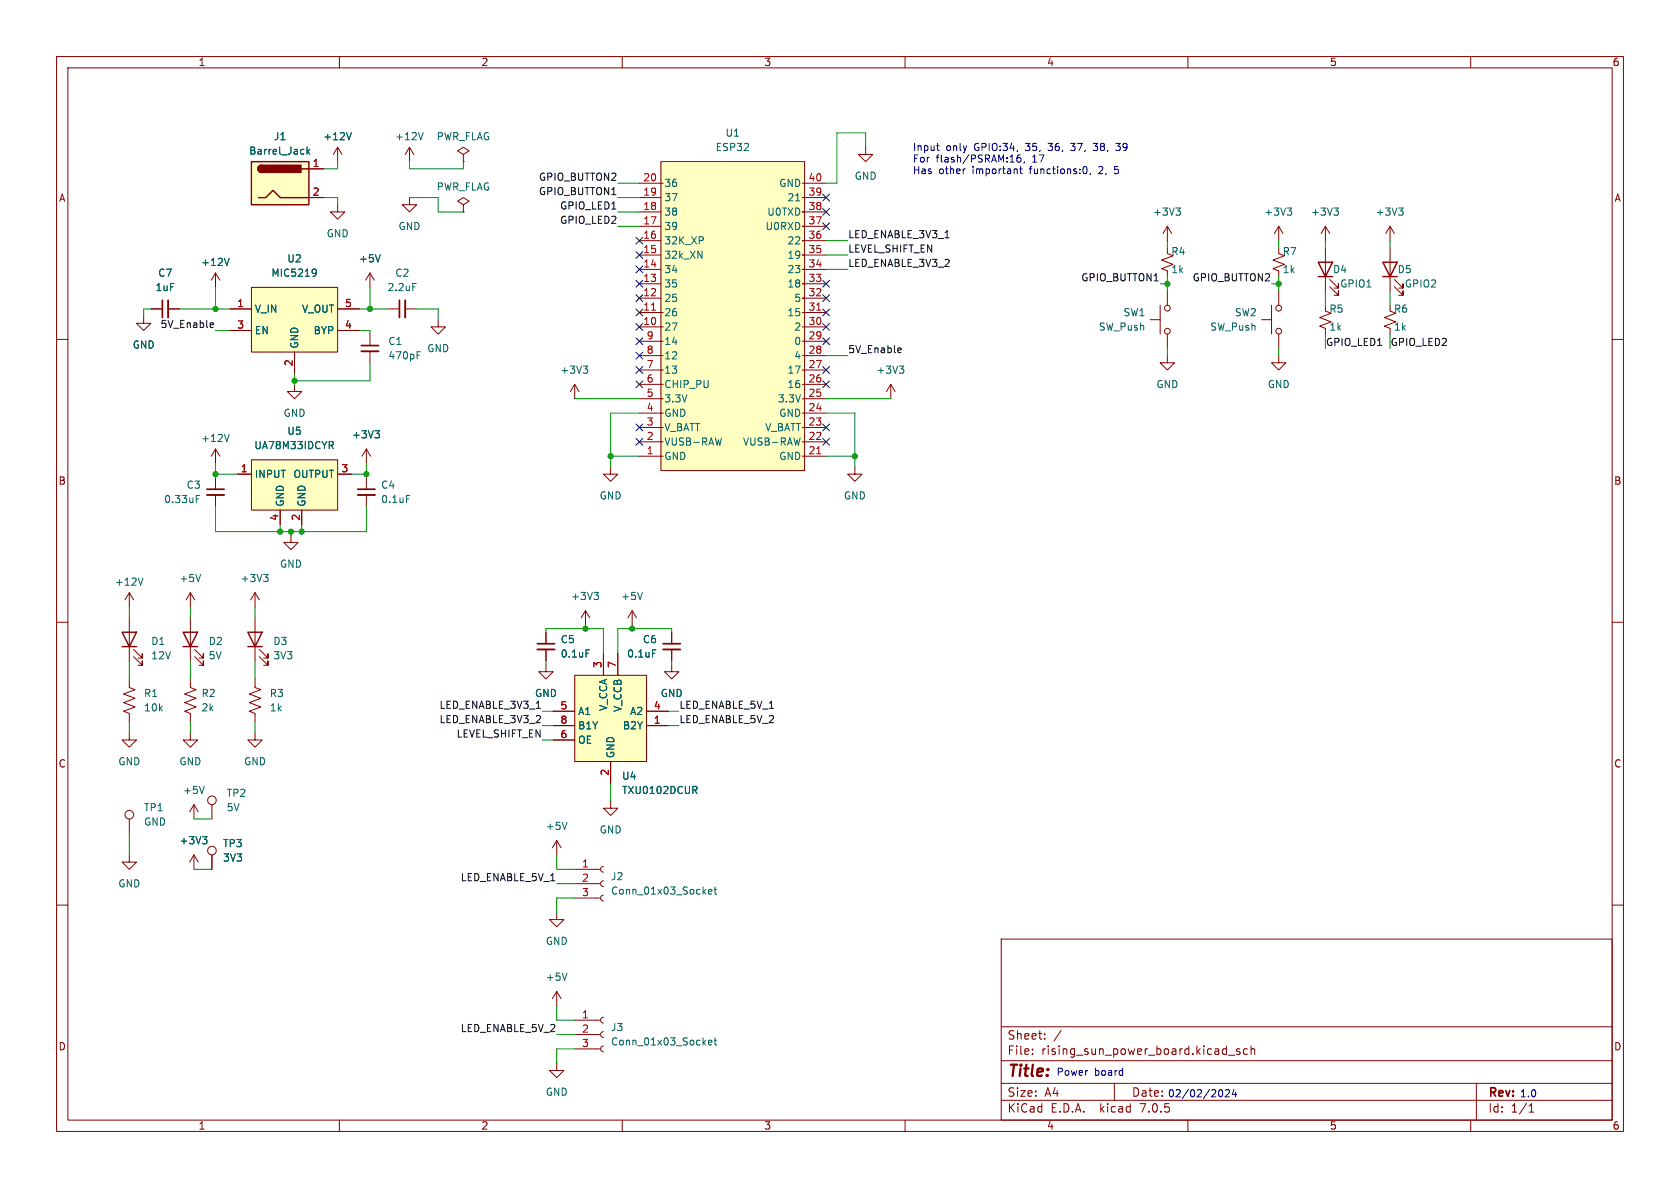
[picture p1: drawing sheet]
<svg xmlns="http://www.w3.org/2000/svg" width="297mm" height="210mm" viewBox="0 0 297 210" stroke-linecap="round" stroke-linejoin="round" font-family="sans-serif">
<g fill="none" stroke="#840000" stroke-width=".18">
<path d="M10 10h277v190h-277zM12 12h273v186h-273zM60 10v2M110 10v2M160 10v2M210 10v2M260 10v2M54.6 34.9h2.5M54.6 29.8h2.5M59.7 36.2v1.3h1.3l-1.3 1.2-1.3-1.2h1.3M59.7 26l-.8 1.3M59.7 26v2.6"/>
<path d="M59.7 26l.8 1.3M72.4 34.9v1.3h-1.3l1.3 1.3 1.3-1.3h-1.3M72.4 26l-.8 1.3M72.4 26v2.6M72.4 26l.8 1.3M81.9 27.3l1-.6-1-.7-1 .7 1 .6v1.3M81.9 28.6h.1M81.9 36.2l1-.6-1-.7-1 .7 1 .6v1.3M81.9 37.5h.1M113 37.5h3.8M113 34.9h3.8M113 32.4h3.8"/>
<path d="M116.8 28.6h25.4v54.6h-25.4zM141.8 37.5h4.2M141.8 34.9h4.2M141.8 32.4h4.2M153 26v1.3h-1.2l1.2 1.3 1.3-1.3h-1.3M10 60h2M25.4 55.9v1.3h1.3l-1.3 1.2-1.3-1.2h1.3M26.7 54.6h2M29.7 54.6h2M38.1 48.3v2.5M38.1 48.3l-.8 1.2M38.1 48.3l.8 1.2"/>
<path d="M40.6 54.6h3.8M40.6 58.4h3.8M44.4 50.8h15.3v11.4h-15.3zM59.7 54.6h3.8M59.7 58.4h3.8M65.4 48.3l-.8 1.2M65.4 48.3v2.5M65.4 59.1v2M65.4 48.3l.8 1.2M68.6 54.6h2M71.6 54.6h2.1M77.5 56.5v1.3h1.2l-1.2 1.3-1.3-1.3h1.3"/>
<path d="M113 57.8h3.8M113 55.2h3.8M113 52.7h3.8M113 50.2h3.8M113 47.6h3.8M113 45.1h3.8M113 42.5h3.8M113 40h3.8M141.8 57.8h4.2M141.8 55.2h4.2M141.8 52.7h4.2M141.8 50.2h4.2"/>
<path d="M141.8 47.6h4.2M141.8 45.1h4.2M141.8 42.5h4.2M141.8 40h4.2M203.3 56.5h1.8M205.1 54v5.1M206.4 43.8v1l1 .4-2 .8 2 .7-2 .8 1 .4v1M206.4 40l-.8 1.3M206.4 40v2.5M206.4 51.4v2.6M206.4 59.1v2.5M206.4 40l.7 1.3"/>
<path d="M223 56.5h1.8M224.8 54v5.1M226.1 43.8v1l1 .4-2.1 .8 2.1 .7-2.1 .8 1.1 .4v1M226.1 40v2.5M226.1 51.4v2.6M226.1 59.1v2.5M226.1 40l-.8 1.3M226.1 40l.7 1.3M234.3 54v1l1 .4-2 .7 2 .8-2 .8 1 .3v1.1M234.3 40l-.7 1.3M234.3 40v2.5M234.3 43.8v7.6"/>
<path d="M234.3 40l.8 1.3M235.1 50.7l1.5 1.5v-.8v.8h-.8M235.1 49.4l1.5 1.5v-.7v.7h-.8M245.7 54v1l1.1 .4-2.1 .7 2.1 .8-2.1 .8 1 .3v1.1M245.7 40v2.5M245.7 43.8v7.6M245.7 40l-.7 1.3M245.7 40l.8 1.3M246.5 50.7l1.5 1.5v-.8v.8h-.7M246.5 49.4l1.5 1.5v-.7v.7h-.7M285 60h2M38.1 79.4v2.5"/>
<path d="M38.1 79.4l-.8 1.2M38.1 79.4l.8 1.2M52.1 67.9v1.3h1.2l-1.2 1.3-1.3-1.3h1.3M52.1 62.2v3.8M64.8 79.4v2.5M64.8 79.4l-.8 1.2M64.8 79.4l.7 1.2M65.4 62.1v2M101.6 67.9l-.8 1.3M101.6 67.9v2.6M101.6 67.9l.8 1.3M113 65.4h4.2"/>
<path d="M113 62.9h4.2M113 60.3h4.2M113 78.1h3.8M113 73h3.8M113 70.5h3.8M113 67.9h3.8M113 75.6h3.8M141.8 65.4h4.2M141.8 62.9h4.2M141.8 60.3h4.2M141.8 78.1h4.2M141.8 73h4.2"/>
<path d="M141.8 70.5h4.2M141.8 67.9h4.2M142.2 75.6h3.8M157.5 67.9l.7 1.3M157.5 67.9v2.6M157.5 67.9l-.8 1.3M206.4 62.9v1.2h1.2l-1.2 1.3-1.3-1.3h1.3M226.1 62.9v1.2h1.2l-1.2 1.3-1.3-1.3h1.3M38.1 84.5v2M38.1 87.5v2M41.9 83.8h2.5M44.4 81.3h15.3v8.9h-15.3z"/>
<path d="M49.5 90.2v2.5M51.4 94.6v1.3h1.3l-1.3 1.3-1.2-1.3h1.2M53.3 90.2v2.5M59.7 83.8h2.5M64.8 84.5v2M64.8 87.5v2M107.9 82.6v1.2h1.3l-1.3 1.3-1.2-1.3h1.2M113 80.6h3.8M141.8 80.6h4.2M151.1 82.6v1.2h-1.2l1.2 1.3 1.3-1.3h-1.3M10 110h2M22.9 104.8v2.5"/>
<path d="M22.9 109.2v7.6M22.9 104.8l-.8 1.2M22.9 104.8l.7 1.2M23.6 116.1l1.5 1.5v-.8v.8h-.7M23.6 114.8l1.5 1.5v-.7v.7h-.7M33.7 104.8v2.5M33.7 109.2v7.6M33.7 104.8l-.8 1.2M33.7 104.8l.7 1.2M34.4 116.1l1.5 1.5v-.8v.8h-.7M34.4 114.8l1.5 1.5v-.7v.7h-.7M45.1 104.8v2.5"/>
<path d="M45.1 109.2v7.6M45.1 104.8l-.8 1.2M45.1 104.8l.7 1.2M45.8 116.1l1.6 1.5v-.8v.8h-.8M45.8 114.8l1.6 1.5v-.7v.7h-.8M96.5 117.5v1.2h1.3l-1.3 1.3-1.3-1.3h1.3M96.5 111.8v2M96.5 114.8v2M101.6 119.4h12.7v15.2h-12.7zM103.5 108l-.8 1.2M103.5 108v2.5M103.5 108l.8 1.2"/>
<path d="M106.7 115.6v3.8M109.2 115.6v3.8M111.8 108l-.8 1.2M111.8 108v2.5M111.8 108l.7 1.2M118.7 117.5v1.2h1.3l-1.3 1.3-1.2-1.3h1.2M118.7 111.8v2M118.7 114.8v2M285 110h2M22.9 120v1.5l1 .4-2.1 .8 2.1 .7-2.1 .8 2.1 .8-2.1 .7 1.1 .4v1.5M22.9 129.5v1.3h1.2l-1.2 1.3-1.3-1.3h1.3M33.7 129.5v1.3h1.2l-1.2 1.3-1.3-1.3h1.3"/>
<path d="M33.7 120v1.5l1 .4-2.1 .8 2.1 .7-2.1 .8 2.1 .8-2.1 .7 1.1 .4v1.5M45.1 120v1.5l1 .4-2 .8 2 .7-2 .8 2 .8-2 .7 1 .4v1.5M45.1 129.5v1.3h1.3l-1.3 1.3-1.3-1.3h1.3M97.8 128.3h3.8M97.8 125.7h3.8M97.8 130.8h3.8M107.9 134.6v3.8M114.3 128.3h3.8M114.3 125.7h3.8M10 160h2M22.9 151.1v1.3h1.2l-1.2 1.3-1.3-1.3h1.3M22.9 144.8v2.5"/>
<path d="M34.3 142.2l-.8 1.3M34.3 142.2v2.6M34.3 151.1v2.6M34.3 142.2l.8 1.3M34.3 151.1l-.8 1.3M34.3 151.1l.8 1.3M37.5 142.2v2.6M37.5 151.1v2.6M98.4 148.6l-.7 1.3M98.4 148.6v2.5M98.4 148.6l.8 1.3M101.6 158.8h4.6"/>
<path d="M101.6 156.2h4.6M101.6 153.7h4.6M106.7 158.2l-.4 .2-.1 .3 .1 .4 .4 .2M106.7 155.7l-.4 .1-.1 .4 .1 .4 .4 .1M106.7 153.2l-.4 .1-.1 .4 .1 .3 .4 .2M107.9 141.6v1.3h1.3l-1.3 1.2-1.2-1.2h1.2M285 160h2M98.4 161.3v1.3h1.3l-1.3 1.2-1.2-1.2h1.2M98.4 175.3v2.5M98.4 175.3l-.7 1.2M98.4 175.3l.8 1.2M106.7 179.8l-.4 .2-.1 .3 .1 .4 .4 .1"/>
<path d="M177 166h108v32h-108zM60 198v2M98.4 188v1.2h1.3l-1.3 1.3-1.2-1.3h1.2M101.6 185.4h4.6M101.6 182.9h4.6M101.6 180.3h4.6M106.7 184.9l-.4 .1-.1 .4 .1 .4 .4 .1M106.7 182.4l-.4 .1-.1 .4 .1 .3 .4 .2M110 198v2M160 198v2M177 194.5h108M177 191.5h108"/>
<path d="M177 187.5h108M177 181.5h108M182.5 186.3v.1M182.5 185.5v.1M184.7 183.6v.1M184.7 182.8v.1M187.6 182.1l-1.3 2M197 191.5v3M210 198v2M217.2 186.5h1.1M219.2 185.5l-.4-.1-.2 .2 .1 .2 .5 .2v.3h-.6M220.5 185.5l-.4-.1-.3 .3v.4l.2 .2h.5"/>
<path d="M221.2 185.5l.2-.1 .3 .1 .1 .9M221.2 184.9v1.5M260 198v2M261 191.5v6.5M270.3 196.6h.9M270.3 195.5l.4-.4v1.5"/>
<circle cx="206.4" cy="54.5" r=".51"/>
<circle cx="206.4" cy="58.5" r=".51"/>
<circle cx="226.1" cy="58.5" r=".51"/>
<circle cx="226.1" cy="54.5" r=".51"/>
<circle cx="22.9" cy="144" r=".76"/>
<circle cx="37.5" cy="150.4" r=".76"/>
<circle cx="37.5" cy="141.5" r=".76"/>
</g>
<g fill="none" stroke="#006464" stroke-width=".18">
<path d="M54.3 26v1.2M54.4 26.8l.4 .4M54.8 26.4l-.5 .5M62.1 23.4l-.4 1.3M74.8 23.4l-.4 1.3M207.9 36.8h.8l-.5 .5M208.4 37.3l.3 .2v.3l-.3 .2M227.6 36.8h.8l-.5 .5M228.1 37.3l.3 .2v.3l-.3 .2M235.8 36.8h.8l-.4 .5M236.4 37.3l.2 .2v.3l-.2 .2M247.3 36.8h.7l-.4 .5"/>
<path d="M247.8 37.3l.2 .2v.3l-.2 .2M40.5 45.7l-.4 1.2M55.4 47.6l.4 .1a.84 .84 0 0 1-.3 1.1M55.9 48.1l-.1 .2-.4 .1M67.2 45l-.4 1.3M73 50.1h.6M40.5 76.8l-.4 1.2M58.5 78.7l.4 .6M58.8 78.1l.1 .2-.1 .4M66.3 76.1h.8l-.5 .5M66.8 76.6l.3 .3v.3l-.3 .2M73.7 62.2h.6"/>
<path d="M103.1 64.7h.8l-.4 .5M103.7 65.2l.2 .2v.3l-.2 .3M127.5 77.4l-.3 1.3M141.5 77.4l-.4 1.3M159 64.7h.8l-.4 .5M159.5 65.2l.3 .2v.3l-.3 .3M34.7 88.2h.4M34.7 87.6h.6M71.9 87.6h.6M25.3 102.2l-.4 1.2M35.5 101.5l-.5 1.3M46.6 101.5h.8l-.4 .5"/>
<path d="M47.1 102l.3 .3v.3l-.3 .2M103.6 114.9h.6M105 104.7h.8l-.4 .5M105.6 105.2l.2 .2v.3l-.2 .3M113.6 104.7l-.4 1.3M115.3 114.9h.7M36.1 139l-.4 1.3M122.8 139.7l.4 .6M123 139l.2 .3v.3l-.2 .1M35.8 147.9h.8l-.4 .5M36.3 148.4l.3 .2v.3l-.3 .3M100.2 145.4l-.4 1.2"/>
<path d="M125.3 157.6l.6-.1-.1-.2-.4-.1-.1 .2v.6h.5M126.2 157.2h.5M126.4 156.8v1.1l.3 .2M100.2 172l-.4 1.3M125.3 184.3l.6-.1-.1-.3h-.4l-.1 .2v.6h.5M126.2 183.9h.5M126.4 183.5v1l.3 .2"/>
</g>
<path d="M29.7 53.1v3M71.6 53.1v3M63.9 62.1h3M36.6 87.5h3M63.2 87.5h3.1M95 114.8h3M117.2 114.8h3.1" fill="none" stroke="#840000" stroke-width=".33"/>
<path d="M28.7 53.1v3M70.6 53.1v3M63.9 61.1h3M36.6 86.5h3M63.2 86.5h3.1M95 113.8h3M117.2 113.8h3.1" fill="none" stroke="#840000" stroke-width=".3"/>
<g fill="#ffffc2" stroke="#ffffc2" stroke-width=".18">
<path d="M116.8 28.6h25.4v54.6h-25.4z"/>
<path d="M44.4 81.3h15.3v8.9h-15.3z"/>
<path d="M44.4 50.8h15.3v11.4h-15.3z"/>
<path d="M44.4 28.6h10.2v7.6h-10.2z"/>
<path d="M101.6 119.4h12.7v15.2h-12.7z"/>
</g>
<path d="M115.2 54.8h.7M144.4 54.8h.7M144.4 80.2h.7" fill="none" stroke="#a90000" stroke-width=".18"/>
<g fill="none" stroke="#840000" stroke-width=".25">
<path d="M44.4 28.6h10.2v7.6h-10.2zM45.7 34.9h1.3l1.3-1.2 1.2 1.2h5.1M46.2 29.2a.64 .64 0 0 0-.6 .6 .64 .64 0 0 0 .6 .7M53.3 29.8h1.3M233 46.4h2.6l-1.3 2.5zM233 48.9h2.6M244.5 46.4h2.5l-1.3 2.5zM244.5 48.9h2.5M21.6 111.8h2.5l-1.2 2.5zM21.6 114.3h2.5M32.4 111.8h2.5l-1.2 2.5zM32.4 114.3h2.5"/>
<path d="M43.8 111.8h2.6l-1.3 2.5zM43.8 114.3h2.6"/>
</g>
<g fill="#840000" stroke="#840000" stroke-width=".25">
<path d="M45.8 29.4l.4-.2v1.3a.64 .64 0 0 1-.6-.4 .64 .64 0 0 1 .2-.7z"/>
<path d="M46.2 29.2h7v1.3h-7z"/>
</g>
<path d="M37.3 57.1h.4l.1 .3-.6 .1M37.7 57.8l-.4 .1M167.1 42h.7M158.9 61.5l.4 .1v.2l-.6 .1M159.3 62.3l-.4 .1M94.8 125.2h.7" fill="none" stroke="#0f0f0f" stroke-width=".18"/>
<g fill="none" stroke="#0000c2" stroke-width=".18">
<path d="M165.6 25.8h.4M165.8 26.6h.2M170.5 29.9h.1M180 27.5a.99 .99 0 0 0-.1 1.1h.5l.1-.5-.2-.2h-.3l-.2 .2M180.3 29.9h.4M180.4 27.4h-.4M180.4 29.4v1.1l.3 .2M181.1 28.6l-.1 .2M191.6 29.6l.1-.2a.68 .68 0 0 1 .5 .7 .68 .68 0 0 1-.5 .6l-.1-.1M192.8 30.6l-.1 .3M197.3 25.3h.7M197.3 26.5v.1"/>
<path d="M198.3 189.2l.2 .1M198.5 188.8v1.3M198.5 190l-.2 .1M215.7 192.6a.68 .68 0 0 1 .5 .7 .68 .68 0 0 1-.5 .6M216.6 192.7l.5-.1 .3 .4-.8 .9h.8M218.1 192.6l-.3 .9h.8M218.4 193v.9"/>
</g>
<g fill="none" stroke="#009600" stroke-width=".18">
<path d="M57.1 34.9h2.6v1.3M59.7 28.6v1.2h-2.6M72.4 34.9h5.1v2.6h4.4M72.4 28.6v1.2h9.5v-1.2M109.2 34.9h3.8M109.2 37.5h3.8M109.2 32.4h3.8M153 26v-2.5h-5v8.9h-2M26.7 54.6h-1.3v1.3M31.7 54.6h8.9M38.1 50.8v3.8M38.1 58.4h2.5"/>
<path d="M63.5 54.6h5.1M63.5 58.4h1.9v.7M65.4 50.8v3.8M73.7 54.6h3.8v1.9M109.2 40h3.8M146 45.1h3.9M146 47.6h3.9M146 42.5h3.9M205.1 50.2h1.3M206.4 42.5v1.3M206.4 48.9v2.5M224.8 50.2h1.3"/>
<path d="M226.1 42.5v1.3M226.1 48.9v2.5M234.3 42.5v1.3M234.3 51.4v2.6M234.3 59.1v2.5M245.7 42.5v1.3M245.7 51.4v2.6M245.7 59.1v2.5M52.1 66v1.9M65.4 64.1v3.2h-13.3M101.6 70.5h11.4M113 73h-5.1v9.6"/>
<path d="M146 62.9h3.9M146 73h5.1v9.6M146 70.5h11.5M206.4 61.6v1.3M226.1 61.6v1.3M38.1 81.9v2.6M38.1 89.5v4.5h26.7v-4.5M38.1 83.8h3.8M49.5 92.7v1.3M51.4 94v.6M53.3 92.7v1.3M62.2 83.8h2.6"/>
<path d="M64.8 81.9v2.6M107.9 80.6h5.1M146 80.6h5.1M22.9 107.3v1.9M22.9 116.8v3.2M33.7 107.3v1.9M33.7 116.8v3.2M45.1 107.3v1.9M45.1 116.8v3.2M96.5 111.8v-.7h10.2v4.5M96.5 116.8v.7M103.5 110.5v.6"/>
<path d="M111.8 110.5v.6M118.7 111.8v-.7h-9.5v4.5M118.7 116.8v.7M22.9 127.6v1.9M33.7 127.6v1.9M45.1 127.6v1.9M95.9 130.8h1.9M95.9 128.3h1.9M95.9 125.7h1.9M107.9 138.4v3.2M118.1 128.3h1.9M118.1 125.7h1.9"/>
<path d="M22.9 147.3v3.8M34.3 153.7h3.2M34.3 144.8h3.2M98.4 151.1v2.6h3.2M98.4 156.2h3.2M101.6 158.8h-3.2v2.5M98.4 177.8v2.5h3.2M98.4 182.9h3.2M101.6 185.4h-3.2v2.6"/>
</g>
<g fill="none" stroke="#000084" stroke-width=".18">
<path d="M145.4 39.4l1.3 1.2M145.4 36.9l1.3 1.2M145.4 34.3l1.3 1.2M146.7 39.4l-1.3 1.2M146.7 34.3l-1.3 1.2M146.7 36.9l-1.3 1.2M112.4 54.6l1.2 1.3M112.4 41.9l1.2 1.3M112.4 59.7l1.2 1.2M112.4 47l1.2 1.2M112.4 57.2l1.2 1.2M112.4 52.1l1.2 1.2"/>
<path d="M112.4 44.5l1.2 1.2M112.4 49.6l1.2 1.2M113.6 54.6l-1.2 1.3M113.6 41.9l-1.2 1.3M113.6 59.7l-1.2 1.2M113.6 47l-1.2 1.2M113.6 57.2l-1.2 1.2M113.6 52.1l-1.2 1.2M113.6 44.5l-1.2 1.2M113.6 49.6l-1.2 1.2M145.4 59.7l1.3 1.2M145.4 49.6l1.3 1.2"/>
<path d="M145.4 52.1l1.3 1.2M145.4 57.2l1.3 1.2M145.4 54.6l1.3 1.3M146.7 59.7l-1.3 1.2M146.7 49.6l-1.3 1.2M146.7 52.1l-1.3 1.2M146.7 57.2l-1.3 1.2M146.7 54.6l-1.3 1.3M112.4 77.5l1.2 1.2M112.4 67.3l1.2 1.3M112.4 75l1.2 1.2M112.4 62.3l1.2 1.2"/>
<path d="M112.4 64.8l1.2 1.2M113.6 77.5l-1.2 1.2M113.6 67.3l-1.2 1.3M113.6 75l-1.2 1.2M113.6 62.3l-1.2 1.2M113.6 64.8l-1.2 1.2M145.4 75l1.3 1.2M145.4 77.5l1.3 1.2M145.4 64.8l1.3 1.2M145.4 67.3l1.3 1.3M146.7 75l-1.3 1.2M146.7 77.5l-1.3 1.2"/>
<path d="M146.7 64.8l-1.3 1.2M146.7 67.3l-1.3 1.3"/>
</g>
<g fill="#009600" stroke="#009600" stroke-width=".18">
<circle cx="151.1" cy="80.6" r=".46"/>
<circle cx="107.9" cy="80.6" r=".46"/>
<circle cx="49.5" cy="94" r=".46"/>
<circle cx="38.1" cy="83.8" r=".46"/>
<circle cx="53.3" cy="94" r=".46"/>
<circle cx="51.4" cy="94" r=".46"/>
<circle cx="52.1" cy="67.3" r=".46"/>
<circle cx="38.1" cy="54.6" r=".46"/>
<circle cx="64.8" cy="83.8" r=".46"/>
<circle cx="226.1" cy="50.2" r=".46"/>
<circle cx="65.4" cy="54.6" r=".46"/>
<circle cx="103.5" cy="111.1" r=".46"/>
<circle cx="111.8" cy="111.1" r=".46"/>
<circle cx="206.4" cy="50.2" r=".46"/>
</g>
<text font-size="2.8" fill="#840000" x="178" y="190.8">Title:</text>
<g font-size="2.1" fill="#840000">
<text x="178" y="183.9">Sheet:</text>
<text x="178" y="186.6">File:</text>
<text x="184" y="186.6">rising_sun_power_board.kicad_sch</text>
<text x="178" y="196.8">KiCad</text>
<text x="178" y="194">Size:</text>
<text x="184.6" y="194">A4</text>
<text x="185.7" y="196.8">E.D.A.</text>
<text x="194.4" y="196.8">kicad</text>
<text x="200" y="194">Date:</text>
<text x="201.5" y="196.8">7.0.5</text>
<text x="263" y="194.2">Rev:</text>
<text x="263" y="196.8">Id:</text>
<text x="267" y="196.8">1/1</text>
</g>
<g font-size="1.8" fill="#840000">
<text x="35" y="11.8">1</text>
<text x="85" y="11.8">2</text>
<text x="135" y="11.8">3</text>
<text x="185" y="11.8">4</text>
<text x="235" y="11.8">5</text>
<text x="285" y="11.8">6</text>
<text x="10.4" y="35.8">A</text>
<text x="285.4" y="35.8">A</text>
<text x="10.3" y="85.8">B</text>
<text x="285.3" y="85.8">B</text>
<text x="10.3" y="135.8">C</text>
<text x="285.3" y="135.8">C</text>
<text x="10.3" y="185.8">D</text>
<text x="285.3" y="185.8">D</text>
<text x="35" y="199.8">1</text>
<text x="85" y="199.8">2</text>
<text x="135" y="199.8">3</text>
<text x="185" y="199.8">4</text>
<text x="235" y="199.8">5</text>
<text x="285" y="199.8">6</text>
</g>
<g font-size="1.8" fill="#006464">
<text x="44" y="27.5">Barrel_Jack</text>
<text x="48.4" y="25">J1</text>
<text x="57.1" y="25">+12V</text>
<text x="69.8" y="25">+12V</text>
<text x="77.1" y="25">PWR_FLAG</text>
<text x="126.5" y="26.9">ESP32</text>
<text x="128.2" y="24.3">U1</text>
<text x="77.1" y="33.8">PWR_FLAG</text>
<text x="117.3" y="35.8">37</text>
<text x="117.3" y="33.2">36</text>
<text x="137.7" y="33.2">GND</text>
<text x="139.2" y="35.8">21</text>
<text x="151" y="31.9">GND</text>
<text x="70.4" y="40.8">GND</text>
<text x="117.3" y="40.8">39</text>
<text x="117.3" y="38.3">38</text>
<text x="135.3" y="40.8">U0RXD</text>
<text x="135.6" y="38.3">U0TXD</text>
<text x="203.8" y="38.3">+3V3</text>
<text x="223.5" y="38.3">+3V3</text>
<text x="231.7" y="38.3">+3V3</text>
<text x="243.1" y="38.3">+3V3</text>
<text x="35.5" y="47.2">+12V</text>
<text x="50.7" y="46.5">U2</text>
<text x="57.7" y="42.1">GND</text>
<text x="63.4" y="46.5">+5V</text>
<text x="117.3" y="45.9">32k_XN</text>
<text x="117.3" y="43.4">32K_XP</text>
<text x="139.2" y="45.9">19</text>
<text x="139.2" y="43.4">22</text>
<text x="207" y="45.3">R4</text>
<text x="226.7" y="45.3">R7</text>
<text x="27.4" y="51.6">1uF</text>
<text x="27.9" y="49.1">C7</text>
<text x="47.9" y="49.1">MIC5219</text>
<text x="68.4" y="51.6">2.2uF</text>
<text x="69.8" y="49.1">C2</text>
<text x="117.3" y="53.5">25</text>
<text x="117.3" y="51">35</text>
<text x="117.3" y="48.5">34</text>
<text x="139.2" y="51">18</text>
<text x="139.2" y="48.5">23</text>
<text x="140.4" y="53.5">5</text>
<text x="207" y="48.5">1k</text>
<text x="226.7" y="48.5">1k</text>
<text x="235.6" y="48.5">D4</text>
<text x="236.9" y="51">GPIO1</text>
<text x="247" y="48.5">D5</text>
<text x="248.3" y="51">GPIO2</text>
<text x="45" y="55.4">V_IN</text>
<text x="45" y="59.2">EN</text>
<text x="53.4" y="55.4">V_OUT</text>
<text x="55.4" y="59.2">BYP</text>
<text x="117.3" y="58.6">27</text>
<text x="117.3" y="56.1">26</text>
<text x="139.2" y="56.1">15</text>
<text x="140.4" y="58.6">2</text>
<text x="194.2" y="58.6">SW_Push</text>
<text x="198.6" y="56.1">SW1</text>
<text x="213.9" y="58.6">SW_Push</text>
<text x="218.2" y="56.1">SW2</text>
<text x="235" y="55.4">R5</text>
<text x="235" y="58.6">1k</text>
<text x="246.4" y="55.4">R6</text>
<text x="246.4" y="58.6">1k</text>
<text x="23.4" y="61.8">GND</text>
<text x="52.9" y="61.7" transform="rotate(-90 52.9 61.7)">GND</text>
<text x="68.6" y="61.2">C1</text>
<text x="68.6" y="63.7">470pF</text>
<text x="75.5" y="62.4">GND</text>
<text x="117.3" y="63.7">12</text>
<text x="117.3" y="61.2">14</text>
<text x="140.4" y="63.7">4</text>
<text x="140.4" y="61.2">0</text>
<text x="99" y="66.2">+3V3</text>
<text x="117.3" y="71.3">3.3V</text>
<text x="117.3" y="68.8">CHIP_PU</text>
<text x="117.3" y="66.2">13</text>
<text x="137.5" y="71.3">3.3V</text>
<text x="139.2" y="68.8">16</text>
<text x="139.2" y="66.2">17</text>
<text x="154.9" y="66.2">+3V3</text>
<text x="204.4" y="68.8">GND</text>
<text x="224.1" y="68.8">GND</text>
<text x="50.1" y="73.9">GND</text>
<text x="50.7" y="77">U5</text>
<text x="62.2" y="77.7">+3V3</text>
<text x="117.3" y="76.4">V_BATT</text>
<text x="117.3" y="73.9">GND</text>
<text x="135.3" y="76.4">V_BATT</text>
<text x="137.7" y="73.9">GND</text>
<text x="35.5" y="78.3">+12V</text>
<text x="44.9" y="79.6">UA78M33IDCYR</text>
<text x="117.3" y="81.5">GND</text>
<text x="117.3" y="78.9">VUSB-RAW</text>
<text x="131.3" y="78.9">VUSB-RAW</text>
<text x="137.7" y="81.5">GND</text>
<text x="29" y="89.1">0.33uF</text>
<text x="32.9" y="86.6">C3</text>
<text x="45" y="84.6">INPUT</text>
<text x="50.4" y="89.7" transform="rotate(-90 50.4 89.7)">GND</text>
<text x="51.9" y="84.6">OUTPUT</text>
<text x="54.2" y="89.7" transform="rotate(-90 54.2 89.7)">GND</text>
<text x="67.3" y="86.6">C4</text>
<text x="67.3" y="89.1">0.1uF</text>
<text x="106" y="88.5">GND</text>
<text x="149.1" y="88.5">GND</text>
<text x="49.4" y="100.5">GND</text>
<text x="20.3" y="103.7">+12V</text>
<text x="31.7" y="103.1">+5V</text>
<text x="42.5" y="103.1">+3V3</text>
<text x="100.9" y="106.2">+3V3</text>
<text x="109.8" y="106.2">+5V</text>
<text x="99.1" y="113.9">C5</text>
<text x="113.6" y="113.9">C6</text>
<text x="26.7" y="114.2">D1</text>
<text x="26.7" y="116.7">12V</text>
<text x="36.8" y="114.2">D2</text>
<text x="36.8" y="116.7">5V</text>
<text x="48.3" y="114.2">D3</text>
<text x="48.3" y="116.7">3V3</text>
<text x="99.1" y="116.4">0.1uF</text>
<text x="110.8" y="116.4">0.1uF</text>
<text x="25.4" y="123.4">R1</text>
<text x="25.4" y="125.9">10k</text>
<text x="35.6" y="123.4">R2</text>
<text x="35.6" y="125.9">2k</text>
<text x="47.6" y="123.4">R3</text>
<text x="47.6" y="125.9">1k</text>
<text x="94.5" y="123.4">GND</text>
<text x="107.5" y="125.7" transform="rotate(-90 107.5 125.7)">V_CCA</text>
<text x="110" y="125.9" transform="rotate(-90 110 125.9)">V_CCB</text>
<text x="116.7" y="123.4">GND</text>
<text x="102.1" y="126.6">A1</text>
<text x="102.1" y="131.6">OE</text>
<text x="102.1" y="129.1">B1Y</text>
<text x="110.1" y="129.1">B2Y</text>
<text x="111.4" y="126.6">A2</text>
<text x="20.9" y="135.4">GND</text>
<text x="31.7" y="135.4">GND</text>
<text x="43.1" y="135.4">GND</text>
<text x="108.8" y="134.1" transform="rotate(-90 108.8 134.1)">GND</text>
<text x="109.9" y="138">U4</text>
<text x="25.4" y="143.6">TP1</text>
<text x="32.3" y="140.5">+5V</text>
<text x="40" y="141">TP2</text>
<text x="40" y="143.6">5V</text>
<text x="109.9" y="140.5">TXU0102DCUR</text>
<text x="25.4" y="146.1">GND</text>
<text x="31.7" y="149.4">+3V3</text>
<text x="39.4" y="149.9">TP3</text>
<text x="96.4" y="146.9">+5V</text>
<text x="106" y="147.5">GND</text>
<text x="39.4" y="152.5">3V3</text>
<text x="108" y="155.8">J2</text>
<text x="20.9" y="157">GND</text>
<text x="108" y="158.3">Conn_01x03_Socket</text>
<text x="96.4" y="167.2">GND</text>
<text x="96.4" y="173.5">+5V</text>
<text x="108" y="182.4">J3</text>
<text x="108" y="185">Conn_01x03_Socket</text>
<text x="96.4" y="193.9">GND</text>
</g>
<g font-size="1.8" fill="#a90000">
<text x="55.2" y="29.6">1</text>
<text x="55.2" y="34.7">2</text>
<text x="113.7" y="34.7">19</text>
<text x="113.7" y="32.1">20</text>
<text x="142.9" y="34.7">39</text>
<text x="142.9" y="32.1">40</text>
<text x="113.7" y="39.8">17</text>
<text x="113.7" y="37.2">18</text>
<text x="142.9" y="39.8">37</text>
<text x="142.9" y="37.2">38</text>
<text x="113.7" y="47.4">14</text>
<text x="113.7" y="44.8">15</text>
<text x="113.7" y="42.3">16</text>
<text x="142.9" y="47.4">34</text>
<text x="142.9" y="44.8">35</text>
<text x="142.9" y="42.3">36</text>
<text x="113.7" y="52.5">12</text>
<text x="113.7" y="49.9">13</text>
<text x="142.9" y="52.5">32</text>
<text x="142.9" y="49.9">33</text>
<text x="41.9" y="54.4">1</text>
<text x="41.9" y="58.2">3</text>
<text x="60.9" y="58.2">4</text>
<text x="60.9" y="54.4">5</text>
<text x="113.7" y="57.5">10</text>
<text x="113.7" y="55">11</text>
<text x="142.9" y="57.5">30</text>
<text x="142.9" y="55">31</text>
<text x="51.8" y="64.8" transform="rotate(-90 51.8 64.8)">2</text>
<text x="114.3" y="65.2">7</text>
<text x="114.3" y="62.6">8</text>
<text x="114.3" y="60.1">9</text>
<text x="142.9" y="65.2">27</text>
<text x="142.9" y="62.6">28</text>
<text x="142.9" y="60.1">29</text>
<text x="114.3" y="70.2">5</text>
<text x="114.3" y="67.7">6</text>
<text x="142.9" y="70.2">25</text>
<text x="142.9" y="67.7">26</text>
<text x="114.3" y="77.9">2</text>
<text x="114.3" y="75.3">3</text>
<text x="114.3" y="72.8">4</text>
<text x="142.9" y="77.9">22</text>
<text x="142.9" y="75.3">23</text>
<text x="142.9" y="72.8">24</text>
<text x="42.5" y="83.6">1</text>
<text x="60.3" y="83.6">3</text>
<text x="114.3" y="80.4">1</text>
<text x="142.9" y="80.4">21</text>
<text x="49.3" y="92.1" transform="rotate(-90 49.3 92.1)">4</text>
<text x="53.1" y="92.1" transform="rotate(-90 53.1 92.1)">2</text>
<text x="106.4" y="118.1" transform="rotate(-90 106.4 118.1)">3</text>
<text x="109" y="118.1" transform="rotate(-90 109 118.1)">7</text>
<text x="99" y="125.5">5</text>
<text x="115.5" y="125.5">4</text>
<text x="99" y="130.6">6</text>
<text x="99" y="128">8</text>
<text x="115.5" y="128">1</text>
<text x="107.7" y="137.2" transform="rotate(-90 107.7 137.2)">2</text>
<text x="102.8" y="153.4">1</text>
<text x="102.8" y="156">2</text>
<text x="102.8" y="158.5">3</text>
<text x="102.8" y="180.1">1</text>
<text x="102.8" y="182.6">2</text>
<text x="102.8" y="185.2">3</text>
</g>
<g font-size="1.8" fill="#0000c2">
<text x="161.3" y="26.8">Input</text>
<text x="161.3" y="28.8">For</text>
<text x="165.4" y="28.8">flash/PSRAM:16,</text>
<text x="167.2" y="26.8">only</text>
<text x="172.2" y="26.8">GPIO:34,</text>
<text x="181.4" y="26.8">35,</text>
<text x="182.5" y="28.8">17</text>
<text x="185.5" y="26.8">36,</text>
<text x="189.6" y="26.8">37,</text>
<text x="193.7" y="26.8">38,</text>
<text x="197.9" y="26.8">39</text>
<text x="161.3" y="30.9">Has</text>
<text x="165.9" y="30.9">other</text>
<text x="171.9" y="30.9">important</text>
<text x="182.1" y="30.9">functions:0,</text>
<text x="194.4" y="30.9">2,</text>
<text x="197.3" y="30.9">5</text>
<text x="186.7" y="190.2">Power</text>
<text x="193.4" y="190.2">board</text>
<text x="206.4" y="194.1">02/02/2024</text>
<text x="268.6" y="194.1">1.0</text>
</g>
<g font-size="1.8" fill="#0f0f0f">
<text x="95.2" y="34.6">GPIO_BUTTON1</text>
<text x="95.2" y="32">GPIO_BUTTON2</text>
<text x="99" y="39.7">GPIO_LED2</text>
<text x="99" y="37.1">GPIO_LED1</text>
<text x="149.9" y="44.7">LEVEL_SHIFT_EN</text>
<text x="149.9" y="47.3">LED_ENABLE_3V3_2</text>
<text x="149.9" y="42.2">LED_ENABLE_3V3_1</text>
<text x="191.1" y="49.8">GPIO_BUTTON1</text>
<text x="210.8" y="49.8">GPIO_BUTTON2</text>
<text x="28.4" y="58.1">5V_Enable</text>
<text x="149.9" y="62.5">5V_Enable</text>
<text x="234.3" y="61.2">GPIO_LED1</text>
<text x="245.7" y="61.2">GPIO_LED2</text>
<text x="77.7" y="125.4">LED_ENABLE_3V3_1</text>
<text x="120" y="125.4">LED_ENABLE_5V_1</text>
<text x="77.7" y="127.9">LED_ENABLE_3V3_2</text>
<text x="80.7" y="130.5">LEVEL_SHIFT_EN</text>
<text x="120" y="127.9">LED_ENABLE_5V_2</text>
<text x="81.4" y="155.9">LED_ENABLE_5V_1</text>
<text x="81.4" y="182.5">LED_ENABLE_5V_2</text>
</g>
</svg>
